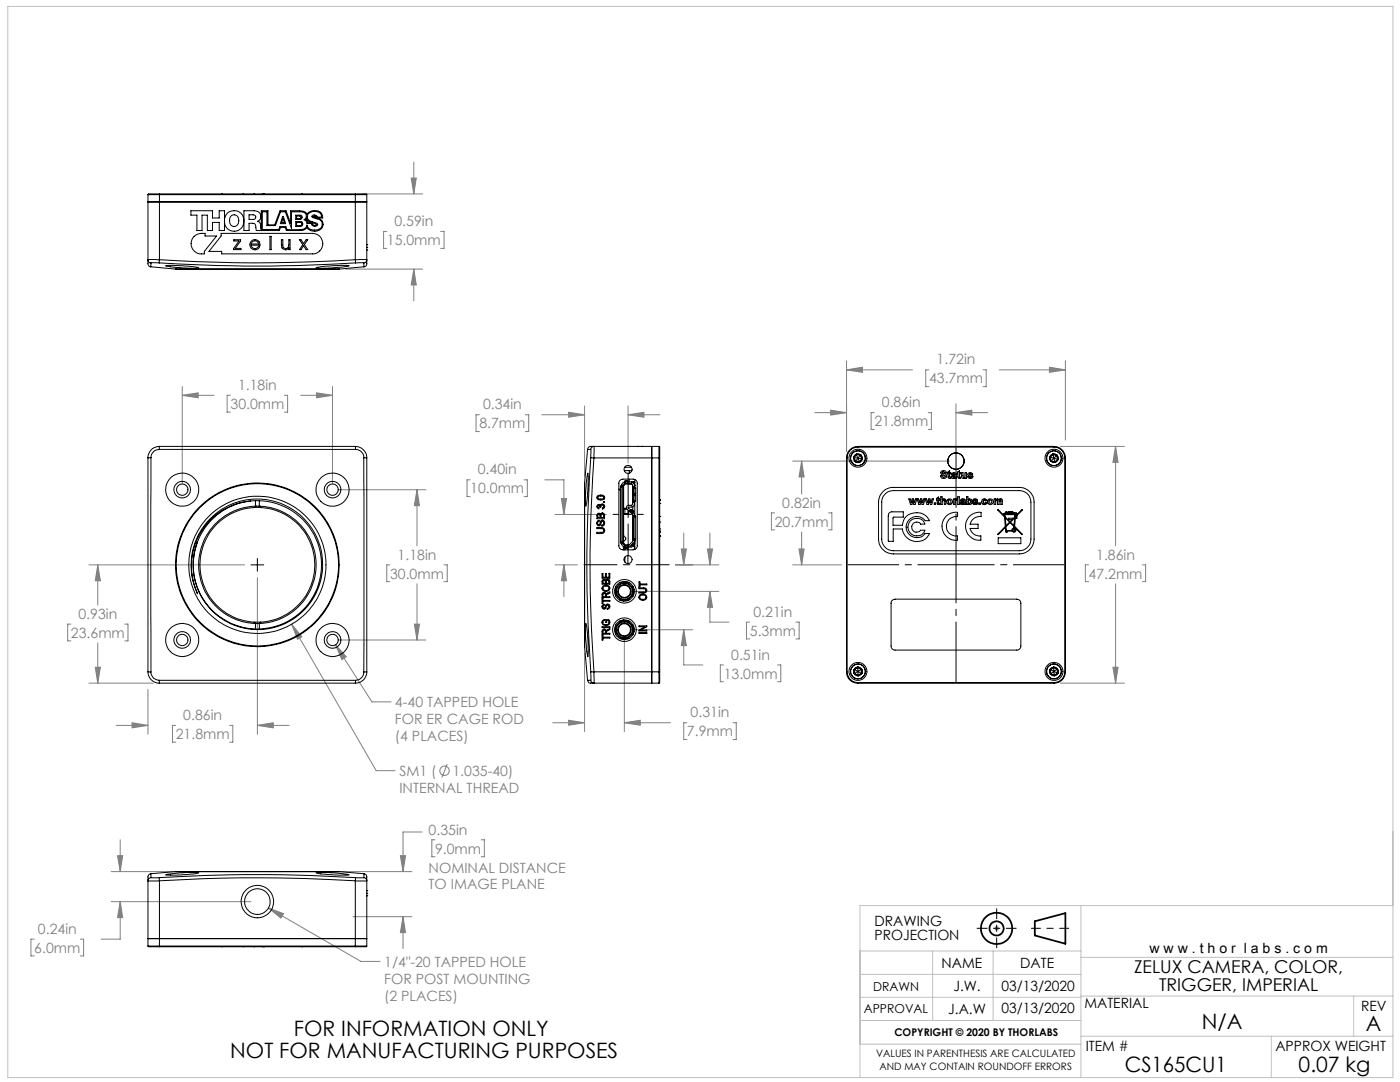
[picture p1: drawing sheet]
<svg xmlns="http://www.w3.org/2000/svg" width="279mm" height="216mm" viewBox="0 0 279 216" stroke-linecap="round" stroke-linejoin="round" font-family="sans-serif">
<g fill="none" stroke="#000" stroke-width=".35">
<path d="M206.5 183.8l6.1-1.6v6.1l-6.1-1.6z"/>
<circle cx="198.9" cy="185.2" r="3.1"/>
<circle cx="198.9" cy="185.2" r="1.4"/>
</g>
<g fill="none" stroke="#808080" stroke-width=".2">
<path d="M72.2 38.7h12.1M82.1 35.5h1l-.5 3.2zM82.6 32.3v6.4M69 53.7h15.3M77.2 46.2h-.6v3.4h.6M82.6 53.7l.5 3.2h-1zM82.6 53.7v6.3M87.9 46.2h.7v3.4h-.7M36.4 78.9l3.1-.5v1zM36.4 78.9h6.3M36.4 77.1v19.3M46 78.9h-.7v3.3h.7"/>
<path d="M56.8 78.9h.6v3.3h-.6M60 78.9h6.4M63.2 78.4l3.2 .5-3.2 .5zM66.4 77.1v19.3M168.9 73.8l3.2-.5v1zM168.9 73.8h13.2M168.9 72v18.1M185.4 73.8h-.7v3.4h.7M196.2 73.8h.6v3.4h-.6M199.4 73.8h13.2M209.4 73.3l3.2 .5-3.2 .5zM212.6 72v15.8"/>
<path d="M67.6 97.7h17.4M83.2 97.7l.5 3.2h-1zM83.2 97.7v11.2M93.8 95.7h-.6v3.4h.6M95.7 82.8h-.7v3.3h.7M104.6 95.7h.6v3.4h-.6M104.8 82.8h.7v3.3h-.7M108.1 82.8h8.6M108.7 95.7h3.8v7M112 99.5h1.1l-.6 3.2zM113.5 82.3l3.2 .5-3.2 .5zM116.7 81v14.1"/>
<path d="M125.3 82.8l3.2-.5v1zM125.3 82.8h6.4M125.3 81v11.4M158.2 92h31.3M160 92l.5 3.2h-1zM160 92v6.6M162.6 82.3h6.3M165.8 81.8l3.1 .5-3.1 .5zM174.5 82.3h-.7v3.4h.7M185.2 82.3h.7v3.4h-.7M190.8 82.3h6.3M190.8 80.6v10.1"/>
<path d="M190.8 82.3l3.2-.5v1zM211.6 89.1h12.8M222.6 89.1v19.8M222.6 89.1l.5 3.2h-1zM17.7 112.7h31.1M19.5 112.7l.5 3.2h-1zM19.5 112.7v8M51.4 115.3v31.2M77.8 112.7h-.6v3.4h.6M83.2 116.5v11.2M88.6 112.7h.7v3.4h-.7M110.8 112.7h4.5"/>
<path d="M110.8 102.7h10.2M112.5 112.7l.6 3.2h-1.1zM112.5 112.7v6.4M125.9 118h17.6M134.8 112.7h8.7M136 109.5h1l-.5 3.2zM136.5 106.4v6.3M141.2 109.5h1l-.5 3.2zM141.7 118v6.1h3.8M141.7 106.4v6.3M141.7 118l.5 3.2h-1zM154.6 102.3h-.6v3.4h.6"/>
<path d="M158.2 112.7h9.8M159.5 109.5h1l-.5 3.2zM160 106.2v6.5M165.3 102.3h.7v3.4h-.7M217.2 112.7h-.6v3.4h.6M222.6 116.5v19.8M228 112.7h.6v3.4h-.6M14.1 124.5h-.6v3.4h.6M17.7 136.3h12.9M19 133.1h1l-.5 3.2zM19.5 128.3v8M24.9 124.5h.6v3.4h-.6"/>
<path d="M29.5 137.6v8.9M58.2 124.6l2.1 2.5-.9 .5zM58.2 124.6l16.9 29.2h3.8M67 128.7l2.1 2.4-.9 .5zM67 128.7l7.2 11.4h3.8M67.6 127.7h17.4M82.7 124.5h1l-.5 3.2zM116.7 130.3v15.7M124.6 126.9v19.1M125.9 125.7h12.4M136.5 125.7v7h3.8M136.5 125.7l.5 3.1h-1z"/>
<path d="M144.4 132.7h-.6v3.3h.6M149.6 124.1h-.6v3.4h.6M155.2 132.7h.6v3.3h-.6M158.8 124.1h.7v3.4h-.7M211.6 136.3h12.8M222.1 133.1h1l-.5 3.2zM23.2 144.7h6.3M26.4 144.2l3.1 .5-3.1 .5zM35.1 144.7h-.7v3.4h.7M45.8 144.7h.7v3.4h-.7M51.4 144.7l3.1-.5v1zM51.4 144.7h6.3"/>
<path d="M89.3 152.5l-1.1 2.7M110.3 144.2h6.4M113.5 143.7l3.2 .5-3.2 .5zM124.6 144.2h9.2M124.6 144.2l3.2-.5v1zM137.1 144.2h-.6v3.4h.6M146.3 144.2h.6v3.4h-.6M22.2 173.9h14.2M22.2 179.9h27.9M23.5 170.7h1l-.5 3.2zM24 179.9l.5 3.2h-1zM24 179.9v7.5h-3.8"/>
<path d="M24 167.6v6.3M66.3 173.9h15.9M79.9 170.7h1l-.5 3.2zM84.2 166h-3.8v7.9M86.8 167.6h-.6v3.4h.6M96 167.6h.7v3.4h-.7M6.8 187.4h-.6v3.3h.6M16 187.4h.7v3.3h-.7M53.6 181.2l3 1.1-.5 .9zM53.6 181.2l18.4 10.6h3.8M70.4 182.9h11.8M80.4 182.9v6.4"/>
<path d="M80.4 182.9l.5 3.2h-1zM198.4 185.2h1M198.5 184.9l.7 .7M198.9 184.7v1M199.2 184.9l-.7 .7"/>
<circle cx="88.7" cy="153.8" r=".94"/>
</g>
<path d="M205.8 185.2h7.5" fill="none" stroke="#000" stroke-width=".2" stroke-dasharray="15.2 1.3 1.3 1.3" stroke-dashoffset="13.4"/>
<path d="M195 185.2h7.8M198.9 181.3v7.8" fill="none" stroke="#000" stroke-width=".2" stroke-dasharray="15.2 1.3 1.3 1.3" stroke-dashoffset="13.2"/>
<g fill="none" stroke="#c0c0c0" stroke-width=".2">
<path d="M1.6 1.3h276.4v213.7h-276.4zM171.6 189.8h44.1M171.6 199h44.1M171.6 194.4h44.1M186.1 189.8v13.8M198.2 189.8v13.8M215.7 198.8h62.3M215.7 180.7v34.3M215.7 191h62.3M270.2 198.8v8M278 180.7h-106.4v34.3M171.6 203.6h44.1"/>
<path d="M171.6 208.4h44.1M215.7 206.8h62.3M253.7 206.8v8.2"/>
</g>
<path d="M133.5 112.7h-17" fill="none" stroke="#000" stroke-width=".2" stroke-dasharray="15.2 1.3 1.3 1.3" stroke-dashoffset="8.6"/>
<path d="M125.4 94.4v16.5" fill="none" stroke="#000" stroke-width=".2" stroke-dasharray="15.2 1.3 1.3 1.3" stroke-dashoffset="8.9"/>
<path d="M128.4 102.6h-6.1" fill="none" stroke="#000" stroke-width=".2" stroke-dasharray="15.2 1.3 1.3 1.3" stroke-dashoffset="14.1"/>
<path d="M212.4 112.7h-43.2" fill="none" stroke="#000" stroke-width=".2" stroke-dasharray="15.2 1.3 1.3 1.3" stroke-dashoffset="5.1"/>
<path d="M190.8 89.4v46.6" fill="none" stroke="#000" stroke-width=".2" stroke-dasharray="15.2 1.3 1.3 1.3" stroke-dashoffset="3.3"/>
<path d="M50.1 112.7h2.5M51.4 111.4v2.6" fill="none" stroke="#000" stroke-width=".2"/>
<path d="M36.4 78.9l3.1-.5v1zM63.2 78.4l3.2 .5-3.2 .5zM83.2 97.7l.5 3.2h-1zM82.7 124.5h1l-.5 3.2zM51.4 144.7l3.1-.5v1zM26.4 144.2l3.1 .5-3.1 .5zM19.5 112.7l.5 3.2h-1zM19 133.1h1l-.5 3.2zM67 128.7l1.2 2.9 .9-.5zM58.2 124.6l1.2 3 .9-.5zM82.1 35.5h1l-.5 3.2zM82.6 53.7l.5 3.2h-1zM112.5 112.7l.6 3.2h-1.1zM112 99.5h1.1l-.6 3.2zM113.5 82.3l3.2 .5-3.2 .5zM125.3 82.8l3.2-.5v1zM136 109.5h1l-.5 3.2zM136.5 125.7l.5 3.1h-1zM141.2 109.5h1l-.5 3.2zM141.7 118l.5 3.2h-1zM113.5 143.7l3.2 .5-3.2 .5zM124.6 144.2l3.2-.5v1zM168.9 73.8l3.2-.5v1zM209.4 73.3l3.2 .5-3.2 .5zM222.6 89.1l.5 3.2h-1zM222.1 133.1h1l-.5 3.2zM190.8 82.3l3.2-.5v1zM165.8 81.8l3.1 .5-3.1 .5zM160 92l.5 3.2h-1zM159.5 109.5h1l-.5 3.2zM23.5 170.7h1l-.5 3.2zM24 179.9l.5 3.2h-1zM53.6 181.2l2.5 2 .5-.9zM80.4 182.9l.5 3.2h-1zM79.9 170.7h1l-.5 3.2z" fill="#808080"/>
<g fill="none" stroke="#000" stroke-width=".2">
<path d="M29.5 38.8h43.7M29.5 38.8v13M31.8 38.7h-2.2l-.1 .1M31.8 38.7v13.1M31.8 38.7h39.1M44.2 38.7h.1M48.5 38.7h.1M50.7 38.7h.1M52.4 38.7h.1M52.6 38.7h.1M60.2 38.7h.1M70.9 38.7h2.2l.1 .1"/>
<path d="M70.9 38.7v13.1M73.2 38.8v13M29.5 51.8v.8a.61 .61 0 0 0 .6 .6M29.5 40.3h2.3zM29.5 51.8h2.3M29.5 51.8a.6 .6 0 0 0 .6 .7M30.1 53.2l4.9 .5M30.1 52.5h1.7M30.1 52.5v.7M31.8 52.5a302.2 302.2 0 0 0 39.1 0M31.8 51.8a300.7 300.7 0 0 0 39.1 0M31.8 51.8v.7"/>
<path d="M31.8 40.3h39.1M33.1 53h2.8a11.2 11.2 0 0 1 3.8 .5h-2.9zM35 53.7h32.7M38.1 42.1h4.3v1.4h1.3v-1.4h1.1v3.9h-1.1v-1.6h-1.3v1.6h-1v-3.1h-1.1v3.1h-1v-3.1h-1.2zM38.7 47.2l.6-.4 .9-.2h.7v.5h2.3l-2.4 3.1v.5a2.1 2.1 0 0 1-2.4-1 2.1 2.1 0 0 1 .3-2.5zM44.1 46.6h18.3a2.05 2.05 0 0 1 2 2 2.05 2.05 0 0 1-2 2.1h-18.2v-.5h-2.5l2.4-3.1zM46.2 43a1.16 1.16 0 0 1 1.5 .7 1.16 1.16 0 0 1-.7 1.5 1.2 1.2 0 0 1-1.2-.9 1.2 1.2 0 0 1 .4-1.3zM46.7 47.8h1.3v.3l-1 1.5h1.1v.2h-1.5v-.2l1.1-1.5h-1zM48.7 42.1h2a1.13 1.13 0 0 1 1.3 .7 1.13 1.13 0 0 1-.6 1.4 1.4 1.4 0 0 1 .7 1.4v.2v-3.7h1.4v2.8h1.3l1.1-2.8h1.2l.9 2.4v-2.4h1.7a1.44 1.44 0 0 1 1.6 .7 1.9 1.9 0 0 1 2.9-.1l.2 .8h-1.1a1.31 1.31 0 0 1 1.2 1.4 1.31 1.31 0 0 1-1.3 1.2 1.8 1.8 0 0 1-2-.7l-.6 .5-.5 .1h-3l-.2-.6h-.9l-.3 .6h-4.5l-.1-.4a.86 .86 0 0 0-.6-1h-.8v1.4h-1zM49.7 42.9h.8a.46 .46 0 0 1 .5 .4 .46 .46 0 0 1-.4 .5h-.9zM50.2 48a1.02 1.02 0 0 1 1.2-.1 1.02 1.02 0 0 1 .5 1h-1.8a.76 .76 0 0 0 .7 .7 .76 .76 0 0 0 .8-.4h.2a1.01 1.01 0 0 1-1.5 .5 1.01 1.01 0 0 1-.1-1.7zM50.3 48.3a.77 .77 0 0 1 .8-.2 .77 .77 0 0 1 .5 .6h-1.5z"/>
<path d="M51.4 44.2h.1M52.4 42.3h.9v2.7h1.7l1-2.7h.9l1.3 3.3v-3.3h1.6a.93 .93 0 0 1 1.1 .2 .93 .93 0 0 1 .1 1.1l-.3 .3 .4 .3 .2 .4h.9a.61 .61 0 0 0 .5 .6 .61 .61 0 0 0 .7-.5l-.3-.2a2.1 2.1 0 0 1-1.7-1 1.33 1.33 0 0 1 2-1.2l.6 .4 .2 .6h-.9a.53 .53 0 0 0-.5-.4 .53 .53 0 0 0-.5 .4l.3 .2a2.1 2.1 0 0 1 1.7 .9 1.34 1.34 0 0 1-1.8 1.5l-.8-.3-.4-.7-.4 .6-1 .3h-2.6l-.3-.6h-1.1l-.3 .6h-3.2zM53.9 47.2h.2v2.6h-.2zM56.2 47.8h.2v1.1a.61 .61 0 0 0 .6 .7 .61 .61 0 0 0 .6-.7v-1.1h.3v2h-.3v-.3a.83 .83 0 0 1-.9 .3 .83 .83 0 0 1-.5-.9zM56.4 43.2h.2l.4 1.4h-1zM56.5 43.6l.2 .8h-.5zM57.6 49.5h.1M59 44.2h.9a.49 .49 0 0 1 .5 .5 .49 .49 0 0 1-.5 .5h-.9zM59 42.9h.9a.42 .42 0 0 1 .4 .5 .42 .42 0 0 1-.4 .4h-.9zM59.2 43.1h.6a.25 .25 0 0 1 .3 .3 .25 .25 0 0 1-.3 .2h-.6zM59.2 44.4h.7a.32 .32 0 0 1 .4 .3 .32 .32 0 0 1-.4 .3h-.7zM59.8 47.8h.3l.5 .8 .5-.8h.3l-.7 1 .7 1h-.3l-.5-.8-.5 .8h-.3l.6-1z"/>
<path d="M61.2 43.5l.4 .6 .7 .3h-.9l-.4-.5zM62.3 44.4l.8 .4a.48 .48 0 0 1-.5 .1 .48 .48 0 0 1-.3-.5zM62.5 43.2l.1-.1a.31 .31 0 0 1 .3 0 .31 .31 0 0 1 .2 .4zM63.1 53.4l3.3-.4h3.3l-2.6 .4a11.4 11.4 0 0 1-4 0zM70.9 51.8v.7M70.9 51.8h2.3M70.9 40.3h2.3zM70.9 52.5h1.7M72.6 52.5v.7M72.6 53.2l-4.9 .5M73.2 51.8v.7a.58 .58 0 0 1-.6 .7M73.2 49.9h.1"/>
<path d="M73.2 48.8h.1M73.2 49.4h.1M73.2 51.8a.6 .6 0 0 1-.6 .7M29.5 91.4v42.7M30.1 91.3l-.6 .1M30.1 91.3v42.8M31.8 89.7h39.1M31.8 89.7a1.61 1.61 0 0 0-1.7 1.6M31.8 89.1v.6M31.8 89.1h39.1M31.8 89.1a2.28 2.28 0 0 0-2.3 2.3M50 100a12.8 12.8 0 0 1 14.1 13.4 12.8 12.8 0 0 1-15.4 11.8 12.8 12.8 0 0 1-9.3-17.1"/>
<path d="M51 99.9v1.1M51.8 99.9v1.1M70.9 89.1v.6M70.9 89.1a2.34 2.34 0 0 1 2.3 2.3M70.9 89.7a1.62 1.62 0 0 1 1.7 1.6M72.6 91.3v42.8M72.6 91.3l.6 .1M73.2 91.4v42.7M116.7 96.4v16.3M117.3 89.7h.6M117.3 89.7l-.6 6.7M117.3 94.4v2.9a10.6 10.6 0 0 1-.4 3.7v-2.9z"/>
<path d="M117.9 91.3a291.6 291.6 0 0 0 0 42.8M117.9 91.3l.6 .1M117.9 89.7v1.6M118.5 89.1h-.4a.68 .68 0 0 0-.8 .6M118.5 91.4a289.8 289.8 0 0 0 0 42.7M118.5 89.1v2.3M118.5 89.1a.67 .67 0 0 0-.6 .6M118.5 91.4h13.2M118.5 89.1h13M119.2 99a.83 .83 0 0 1 .8-.3 .83 .83 0 0 1 .6 .7 .96 .96 0 0 1-1.5 0zM119.3 99.1h.2a.84 .84 0 0 1 1 .2 .69 .69 0 0 1-1.2-.1zM123.5 97.6l.3 .3"/>
<path d="M123.7 95.9l.6-.3h2.1a.84 .84 0 0 1 .8 .8v12.5a.78 .78 0 0 1-.8 .8h-2.1a.84 .84 0 0 1-.8-.8v-12.6zM123.8 97.2v11M123.8 97.2h.3M124.1 96.8l-.1 .1M124.1 96.8h.1M124.1 96.8h.3M124.1 97.2v11M124.2 96.9l-.1 .3M124.4 96.9v11.5M124.4 96.8v.1h-.5l-.1 .3M124.4 96.8h.1M124.4 96.8v11.7"/>
<path d="M124.5 96.7l-.1 .2M124.5 96.7v4.7M124.6 93.9h1.5M124.7 93.2h1.3M124.7 96.4v.1M124.7 96.5h1.3l.2 .2 .1 1.9M124.7 96.5l-.3 .3M124.7 96.2a.66 .66 0 0 0-.6 .6M124.7 96.6l-.2 .1M124.7 96.4h.6M124.9 96.1l-.2 .2M124.9 95.9l-.2 .1v.4"/>
<path d="M124.9 96.1h.2M124.9 95.9v.2M124.9 95.9h.2M125.1 96.1l.2 .2M125.1 95.9l.2 .1v.4M125.1 95.9v.2M125.3 96.4v.1M125.3 96.2h1.1M125.4 89.1h.1M125.6 93.9v.5M125.6 95.6v.6M125.6 96.5v.1"/>
<path d="M125.9 96.6l.4 .2M126 96.2a.74 .74 0 0 1 .6 1M126.3 98.6h.1M126.3 98.7h.1M126.3 98.7v1.9l-.3 .2h-.5a.47 .47 0 0 0-.4 .3 .47 .47 0 0 0 .1 .5l.4 .4M126.3 98.6v.1M126.3 98.7h.5l.1 .2M126.3 97.3h.5l.1 .1M126.3 97.3v1.3M126.3 98.7v1.4M126.4 96.2h.3M126.4 96.2v.1"/>
<path d="M126.5 98.7v.2M126.5 97.3v.1M126.5 98.5v.1M126.5 99.9v.2M126.5 98.5h.4M126.5 97.4v1.1M126.5 98.9v1M126.5 98.9h.4M126.5 99.9h.4M126.5 97.4h.4M126.6 97.2h-.3v.1M126.6 98.6v.1"/>
<path d="M126.6 97.2h.1M126.6 97h.1M126.7 95.7v1.6l-.1-.1M126.7 96.8l-.1 .2M126.7 96.2l-.2 .2M126.7 96.7l-.1 .1M126.7 98.6v.1M126.9 98.5l-.1 .1h-.5M126.9 99.9l-.1 .2h-.5M126.9 97.4v1.1M126.9 98.9v1M127.2 89.1h.1"/>
<path d="M128.1 89.1h.1M130.1 89.1v45M130.1 90.7h.1M131.5 89.1v47.2M131.5 89.1l.2 .1v2.2M131.7 99.8h.1M131.7 91.4v42.7M168.9 91.4h.2M168.9 91.4v42.7M169.1 91.4v42.7M170.4 91.3l.1 .6 .2 .2M170.4 91.3v.1"/>
<path d="M170.4 91.4l.1 .1M170.4 91.2v.1M170.4 91.2l.1 .1M170.5 91.5l.2 .4M170.5 91.3l.7 .1M170.5 91.3l-.1 .1M170.5 91.2h-.1M170.6 92l.1 .1M170.6 92h.1M170.7 92.1l.3 .2h.6M170.7 92.1h.1M170.7 91.9l-.1 .1"/>
<path d="M170.7 92l.1 .1M170.8 90.8l-.3 .4M170.8 90.7v.1M170.8 90.7h.1M170.9 92.1l.5 .1M170.9 90.6h.4l.5 .1M170.9 90.6l-.4 .4-.1 .3M170.9 90.6h.1M170.9 90.6l-.1 .1M170.9 92.1h-.1M170.9 90.7l.3 .7M171 90.6l.1 .1"/>
<path d="M171 90.6l-.1 .1M171.1 90.7l.5 .1M171.2 89.2a2.16 2.16 0 0 0-2.1 2.2M171.2 89.1a2.28 2.28 0 0 0-2.3 2.3M171.2 91.4l.8 .1M171.2 91.4l.3 .7M171.2 91.4l-.5 .6M171.2 89.1h39.1M171.2 89.2h39.1M171.2 89.1v.1M171.4 92.2h.1M171.4 92.2l.2 .1"/>
<path d="M171.5 92.1h.1M171.5 92.1l-.1 .1M171.6 92.1v.2M171.6 92.1h.1M171.7 90.7h.1M171.7 90.7l-.1 .1M171.7 90.7v.1M171.7 90.8l-.5 .6M171.7 90.8h.1M171.8 90.7l.2 .4 .1 .4M171.8 90.7v.1M171.8 90.9l.2 .5"/>
<path d="M171.8 90.8v.1M171.9 91.7l-.3 .4M172 91.4h.1M172 91.5v.1M172 91.6l-.1 .1M172 91.4l.1 .1M172 91.4v.1M172.1 91.5l-.2 .5-.3 .3M172.1 91.5l-.1 .1M176.1 98.2l.6-.5 1.2-.4h25.5a2.94 2.94 0 0 1 3 2.9v7.4a3 3 0 0 1-3 2.9h-25.1a3 3 0 0 1-3-2.9v-7.4l.3-1.3zM176.5 98.7a2.08 2.08 0 0 1 1.8-.8h25.1a2.27 2.27 0 0 1 2.3 2.3v7.4a2.33 2.33 0 0 1-2.3 2.3h-25.1a2.33 2.33 0 0 1-2.3-2.3v-7.4a2.08 2.08 0 0 1 .5-1.5zM179 89.1h.1"/>
<path d="M181.4 99.6h.2l.3 .7 .1-.7h.3l.2 .7 .2-.7h.6l.2 .7 .2-.7h.3l.1 .7 .3-.7h.5l.2 .7 .2-.7h.3l.2 .7 .2-.7h.3l-.4 1h-.2l-.2-.7-.2 .7h-.3l-.4-1-.3 1h-.3l-.2-.7-.2 .7h-.2l-.4-1-.4 1h-.2l-.2-.7-.2 .7h-.3zM187 99.3l.3-.1v.4h.2v.2h-.2v.6h.2l.1 .2-.3 .1-.3-.2v-.7h-.1zM187.7 99.1h.3v.6a.39 .39 0 0 1 .5-.1 .39 .39 0 0 1 .2 .4v.6h-.2l-.1-.8a.25 .25 0 0 0-.3 0 .25 .25 0 0 0-.1 .3v.5h-.3zM187.9 94.1a.62 .62 0 0 1 1 .3h-.3a.25 .25 0 0 0-.3-.2 .25 .25 0 0 0-.2 .2 .61 .61 0 0 1 .7 .3 .61 .61 0 0 1-.1 .7h-.7l-.3-.5h.3a.3 .3 0 0 0 .3 .4 .3 .3 0 0 0 .3-.4 .73 .73 0 0 1-.8-.7zM189.2 94.1l.3-.2v.4h.3v.2h-.3v.7h.2l.1 .2a.34 .34 0 0 1-.5 0 .34 .34 0 0 1-.1-.4v-.5h-.1zM190.2 95l.3-.1v.1a.19 .19 0 0 1-.1 .3 .19 .19 0 0 1-.3-.2zM190.3 99.6h.3v.1l.2-.1h.2l-.1 .2-.3 .1v.7h-.3zM190.5 94.7v-.2l-.6 .1a.47 .47 0 0 1 .5-.3 .47 .47 0 0 1 .4 .5l.1 .7-.3-.1M190.5 94.7a.47 .47 0 0 0-.5 .1 .47 .47 0 0 0-.1 .6l.5 .1 .2-.2M190.5 94.7h.1M190.5 94.9v.1M190.6 95.3v.1"/>
<path d="M191.1 99.1h.4v1.5h-.4zM191.2 94.1l.3-.2v.4h.2v.2h-.2v.7h.2v.2a.34 .34 0 0 1-.4 0 .34 .34 0 0 1-.1-.4v-.5h-.2zM191.8 99.7v-.1a.46 .46 0 0 1 .5-.1 .46 .46 0 0 1 .3 .5l.1 .6-.3-.1a.37 .37 0 0 1-.7 .1 .37 .37 0 0 1 .4-.6l.2-.2h-.2l-.2 .1-.2-.1zM191.9 94.3h.3l.1 .9 .3-.1v-.8h.3v1.2h-.3v-.2a.36 .36 0 0 1-.5 .1 .36 .36 0 0 1-.2-.4zM192.9 99.1h.3v.6a.49 .49 0 0 1 .8 .4 .49 .49 0 0 1-.8 .4v.1h-.3zM193.3 94.4a.6 .6 0 0 1 .8 .2l-.6-.1v.2a.51 .51 0 0 1 .6 .7 .63 .63 0 0 1-1-.3l.8 .1-.7-.3zM193.3 99.8a.3 .3 0 0 1 .4 .3 .3 .3 0 0 1-.4 .3zM194.2 99.6h.6l.3 .2h-.6v.1a.59 .59 0 0 1 .6 .4 .53 .53 0 0 1-.5 .4 .53 .53 0 0 1-.5-.3l.3-.1 .3 .2 .1-.1-.1-.1a.41 .41 0 0 1-.5-.2 .41 .41 0 0 1 0-.5zM196 99.7l.6-.1 .3 .3h-.3a.22 .22 0 0 0-.2-.1 .22 .22 0 0 0-.2 .1 .33 .33 0 0 0 0 .4 .33 .33 0 0 0 .3 .1l.2-.1h.3a.57 .57 0 0 1-.9 .3 .57 .57 0 0 1-.1-.9zM198.4 99.6h.3v.1l.4-.1 .3 .1a.36 .36 0 0 1 .4-.2 .36 .36 0 0 1 .2 .5v.6h-.3v-.8a.18 .18 0 0 0-.2 0 .18 .18 0 0 0-.1 .2v.6h-.3l-.1-.8a.22 .22 0 0 0-.3 .1 .22 .22 0 0 0 0 .2v.5h-.3zM209.5 91.2v.4l.2 .4M209.5 91.2v.1"/>
<path d="M209.5 91.3h.1M209.6 91.3l.1 .6M209.6 91.1l-.1 .1M209.6 91.2l.7 .2M209.6 91.2l-.1 .1M209.6 91.1v.1M209.7 91.1h-.1M209.7 92l.4 .3h.4M209.7 91.9v.1M209.7 91.9h.1M209.7 92l.1 .1M209.7 91.9l.1 .1"/>
<path d="M209.8 92v.1M209.9 92l.5 .2M209.9 92l-.1 .1M210 90.7l-.3 .4M210 90.7h.1M210.1 90.6h.2M210.1 90.6h.6l.3 .2M210.1 90.6l-.4 .2-.2 .4M210.1 90.6l-.1 .1M210.1 90.7l.2 .7M210.3 90.6v.1M210.3 90.6l-.2 .1"/>
<path d="M210.3 90.7l.5 .1M210.3 91.4l.8 .3M210.3 91.4l.2 .8M210.3 91.4l-.5 .6M210.3 89.2a2.16 2.16 0 0 1 2.2 2.2M210.3 89.1a2.28 2.28 0 0 1 2.3 2.3M210.3 89.1v.1M210.4 92.2v.1M210.4 92.3h.1M210.5 92.2h.1M210.5 92.2l-.1 .1M210.6 92.2l-.1 .1"/>
<path d="M210.6 92.1v.1M210.8 90.8h.1M210.9 90.8h.1M210.9 90.8v.1M210.9 90.9l-.6 .5M210.9 90.9h.1M211 91l.1 .5M211 90.8v.1M211 90.8l.2 .4v.5M211 90.9v.1M211 91.8l-.4 .3M211.1 91.7v.1"/>
<path d="M211.1 91.5v.1M211.1 91.8h-.1M211.1 91.6l.1 .1M211.1 91.6v.1M211.2 91.7l-.3 .4-.4 .2M211.2 91.7l-.1 .1M212.5 91.4h.1M212.5 91.4v42.7M212.6 91.4v42.7M42 103.4a13 13 0 0 1 17.7-.9 13 13 0 0 1 2.3 17.5 13 13 0 0 1-17.2 3.8 12.9 12.9 0 0 1-6-13.8 12.9 12.9 0 0 1 11.2-10 13 13 0 0 0-10.6 18.5 13.3 13.3 0 0 1 2.6-15.1zM50.7 101.3a11.4 11.4 0 0 0-10.8 11.4 11.4 11.4 0 0 0 10.8 11.4M50.7 101.3h1.3"/>
<path d="M51 101a11.7 11.7 0 0 0-11.3 11.7 11.7 11.7 0 0 0 11.3 11.7M51 101h.1M51 101h.8M51 101l-.3 .3M51.8 101a11.7 11.7 0 0 1 11.3 11.7 11.7 11.7 0 0 1-11.3 11.7M51.8 101h.1M51.8 101l.2 .3M52 101.3a11.4 11.4 0 0 1 10.8 11.4 11.4 11.4 0 0 1-10.8 11.4M116.7 112.7v16.3M119.1 105.3a1.59 1.59 0 0 1 1.4 .1 .62 .62 0 0 1 .1 .7 .62 .62 0 0 1-.6 .4h-.9v-.3h.9a.39 .39 0 0 0 .5-.3 .39 .39 0 0 0-.5-.4h-.9zM119.2 104l.4-.2v.2a.31 .31 0 0 0-.4 .4 .31 .31 0 0 0 .5 .2 .57 .57 0 0 1 .2-.6 .57 .57 0 0 1 .6-.1 .66 .66 0 0 1-.4 1.1v-.2a.36 .36 0 0 0 .4-.4 .36 .36 0 0 0-.4-.3l-.1 .1a.54 .54 0 0 1-.1 .6 .54 .54 0 0 1-.6 0l-.2-.2zM119.2 102.5l.4-.1 .2 .2a.43 .43 0 0 1 .6-.2 .43 .43 0 0 1 .2 .5v.6h-1.5z"/>
<path d="M119.2 100.8l.4-.2 .2 .3a.48 .48 0 0 1 .8-.1 .48 .48 0 0 1-.4 .8v-.2a.3 .3 0 0 0 .3-.4 .3 .3 0 0 0-.4-.2 .3 .3 0 0 0-.2 .4l-.2-.2a.23 .23 0 0 0-.4 0 .23 .23 0 0 0 .2 .3v.2l-.4-.3zM119.3 102.7a.26 .26 0 0 1 .3-.1 .26 .26 0 0 1 .2 .3v.4h-.5zM120 102.7a.28 .28 0 0 1 .3-.1 .28 .28 0 0 1 .2 .3v.4h-.6zM120.2 114.4h.1v.8h.5v-.7h.2v.7h.5v-.8h.2v1h-1.5zM120.2 119.4h.1v.4h1.4v.2h-1.4v.4h-.1zM120.2 115.8l.2-.2 .5 .2a.44 .44 0 0 1 .5-.2 .44 .44 0 0 1 .3 .4v.6h-1.5zM120.3 118.3l.5-.1 .2 .4 .7-.5v.2l-.7 .5v.3h.7v.1h-1.5v-.7zM120.4 115.9a.26 .26 0 0 1 .3-.1 .26 .26 0 0 1 .1 .3v.3h-.5zM120.4 118.5h.4v.6h-.5zM120.4 116.9a.76 .76 0 0 1 .9-.1 .76 .76 0 0 1 .4 .8 .78 .78 0 0 1-.9 .4 .78 .78 0 0 1-.6-.8zM120.5 117.1a.56 .56 0 0 1 .7-.1 .56 .56 0 0 1 .2 .7 .56 .56 0 0 1-.8 .1 .56 .56 0 0 1-.1-.7zM120.5 100.1h.1v.2h-.1z"/>
<path d="M121.1 115.8a.3 .3 0 0 1 .4 .2v.4h-.5zM122.9 117.1v1.8M123.6 119.7h2M123.6 116.3h2M123.8 108.2l.1 .2h.5v.1M123.8 108.2h.3M124 108.4l.1 .1M124.1 108.5a.66 .66 0 0 0 .6 .6M124.1 108.5h.1M124.1 108.5h.3M124.1 108.2l.1 .2M124.4 119.7v.2"/>
<path d="M124.4 109.1v.6M124.4 108.5h.1M124.4 108.5l.3 .3M124.4 101.4v.1h.7M124.4 108.4l.1 .2M124.4 106.9h.1M124.4 116v.3M124.5 108.6l.2 .2M124.5 101.4l.6 .1M124.5 108.1h-.1M124.5 101.4h.6M124.5 102.6v4.3"/>
<path d="M124.5 108.1v.5M124.5 106.9l.4 .4v.3l-.4 .5M124.5 102.6h1M124.5 108.7h.1M124.5 109.1v.6M124.5 116v.3M124.6 108.7v.1M124.6 109.1v.6M124.6 111.3v.7M124.6 116v.3M124.7 109l.2 .2M124.7 109.3l.2 .1"/>
<path d="M124.7 108.8v.1M124.7 101.5v1.1M124.7 108.8h.1M124.7 108.9v.8M124.7 111.2v.9M124.7 116v.3M124.7 108.9h.6M124.7 108.8h.8M124.8 101.5h.1M124.8 102.5v.1M124.9 109.2h.2M124.9 109.4h.2"/>
<path d="M124.9 109.2v.2M125.1 109.2v.2M125.2 102.5v.1M125.3 109l-.2 .2M125.3 109.3l-.2 .1M125.3 108.8v.1M125.3 108.9v.8M125.3 110.8v1.7M125.3 116.1v.2M125.4 101.8v.7h-.9l-.1 .1M125.4 102.6h-.9M125.4 102.6h.1"/>
<path d="M125.4 101.8v.8M125.5 101.9v.7M125.6 102h.1M125.6 102l.6 .6M125.7 102l.5 .4M125.8 101.9h.1M125.8 101.7l.1 .1M125.8 101.7l-.2 .3M125.9 101.9l.1 .1M126 108.8h.1M126 102l.2 .1M126.2 101.7h.1"/>
<path d="M126.2 101.7h-.2l-.3 .3M126.2 102.4v.2M126.2 102.6l.1 .1v5.3l-.7 .7-.9 .1M126.2 101.7l-.3 .2M126.2 102.1l.1 .2M126.2 108.5l-.1 .2M126.2 101.7l-.2 .3M126.2 101.7l.2 .2M126.3 102.3l-.1 .1M126.3 101.1v.7M126.3 102.9h.5l.1 .2M126.3 107.7l.3 .1"/>
<path d="M126.3 100.1v.1h.3M126.3 108.5l.4 .6M126.3 108.5h.1M126.3 108.5l-.3 .3M126.3 118.3h.2M126.3 117.7h.2M126.3 102.9v4.8M126.3 117v2M126.4 101.9l.1 .2-.2 .2M126.4 102.2v.1M126.4 101.9l-.2 .2M126.4 102.3l.2 .5"/>
<path d="M126.4 102.3l-.2 .3M126.5 102.9v.2M126.5 108.9l-.5 .2h-.7M126.5 107.5v.2M126.5 103.1h.4M126.5 107.5h.4M126.5 103.1v4.4M126.6 102.8h-.3v.1M126.6 100.2l.1-.1v2.8l-.1-.1M126.6 107.8l.1 1.8M126.6 100.2a.77 .77 0 0 1-.6 1h-.6l.4 .5M126.6 107.9l-.1 .4-.7 .7-.4 .1"/>
<path d="M126.6 107.8h.1M126.6 109.1l.1 .1M126.6 107.8v.1M126.6 109v.7M126.6 107.8v.2M126.6 107.7v.1M126.6 107.9h.1M126.7 108.5v.1M126.9 107.5l-.1 .2h-.5M126.9 103.1v4.4M127.5 117.3h.9a.53 .53 0 0 1 .7 .5 .53 .53 0 0 1-.7 .5h-.9v-.2h.9a.35 .35 0 0 0 .5-.3 .35 .35 0 0 0-.5-.3h-.9zM127.5 116.1h.2v.4h1.4v.2h-1.4v.4h-.2z"/>
<path d="M127.6 118.8a.76 .76 0 0 1 1-.2 .76 .76 0 0 1 .3 1 .77 .77 0 0 1-1 .1 .77 .77 0 0 1-.3-.9zM127.7 118.9a.67 .67 0 0 1 .7-.2 .67 .67 0 0 1 .5 .6 .61 .61 0 0 1-.7 .3 .61 .61 0 0 1-.5-.7zM131.7 106.2h.1M131.7 104.2h.1M131.7 103h.1M131.7 107h.1M131.7 100.4h.1M131.7 100.5h.1M131.7 105.6h.1M131.7 106h.1M177.5 102.3l.5-.2h2.3v1.1h-2l-.1 .2v1.4h1.9a2.85 2.85 0 0 1 2.1-2.4 2.85 2.85 0 0 1 3 1.1l.3 .4h-.9a2.11 2.11 0 0 0-3-.4 2.11 2.11 0 0 0-.1 3.1 2.11 2.11 0 0 0 3.1-.1h.9a2.89 2.89 0 0 1-3 1.5 2.89 2.89 0 0 1-2.4-2.4h-1.8v2.4h-1v-5zM178 119.8l.6-.2h24.3a.84 .84 0 0 1 .8 .8v8.5a.78 .78 0 0 1-.8 .8h-24.3a.78 .78 0 0 1-.8-.8v-8.7z"/>
<path d="M181.6 104a1.74 1.74 0 0 1 3 .6h-.8a1 1 0 0 0-1.5-.2 1 1 0 0 0 0 1.5 1 1 0 0 0 1.4-.1h.9a1.76 1.76 0 0 1-2.6 .9 1.76 1.76 0 0 1-.4-2.7zM186.4 100.4h.3v.2h-.3zM188.8 103l1-.6 .9-.2h.4v.9a1.94 1.94 0 0 0-2.2 1.9 1.94 1.94 0 0 0 2.2 1.9v.9a2.79 2.79 0 0 1-2.9-1.6 2.79 2.79 0 0 1 .6-3.2zM193.5 103l1-.6 .9-.2h.4v.9a1.96 1.96 0 0 0-2.2 1.5h1.6v.8h-1.6a1.93 1.93 0 0 0 2.2 1.5v.9a2.79 2.79 0 0 1-2.9-1.6 2.79 2.79 0 0 1 .6-3.2zM195.4 100.4h.3v.2h-.3zM199.1 101.8l.1-.1 1.2 1.3v-.3h-.2l.2-.2a.82 .82 0 0 1 .9-.3l.7-.1 .6 .3a.19 .19 0 0 1 .3 0 .19 .19 0 0 1 0 .2 .19 .19 0 0 1-.2 .1v.2l1.2-1.2 .1 .1-1.1 1.1 .1 .5h-.4l-.1 1.6 1.5 1.6-.1 .1-1.4-1.5v.2a.41 .41 0 0 1 .2 .6 .41 .41 0 0 1-.7 0h-1v.2h-.2l-.1-1-1.5 1.5-.1-.1 1.5-1.5-.1-1.9zM199.2 107.3h4.5v1.2h-4.5zM200.6 102.5l.1-.1zM200.6 102.7h2l-.1 .5-.4 .3v-.1h-.8v.3h.7l-.4 .4-1-1zM200.6 103.3l.9 .9-.7 .7zM200.9 102.3l1.1 .1 .1-.1 .5 .3h-1.7zM200.9 102.2h.1"/>
<path d="M201.4 102.2l.5 .1zM201.6 104.3l.8 .8-.1 .3-.3 .1v.4h-1.2v-.8zM201.6 104.2l.9-.8-.1 1.5zM202.5 103.4h.1M202.5 102.9h.1M202.6 103.2l.2-.2v.3zM29.5 134.1h.6M29.5 134.1a2.26 2.26 0 0 0 2.3 2.2M30.1 134.1a1.66 1.66 0 0 0 1.7 1.6M31.8 135.7h39.1M31.8 135.7v.6M31.8 136.3h39.1"/>
<path d="M50.7 124.1h1.3M50.7 124.1l.3 .3M51 124.4h.1M51 124.4h.8M51 124.4v1.1M51.8 124.4h.1M51.8 124.4v1.1M52 124.1l-.2 .3M70.9 135.7v.6M72.6 134.1a1.68 1.68 0 0 1-1.7 1.6M73.2 134.1h-.6M73.2 134.1a2.22 2.22 0 0 1-2.3 2.2"/>
<path d="M116.7 129l.6 6.7M116.9 124.4l.2 .9 .2 2.4v3.3l-.4-3.6zM117.3 135.7a.89 .89 0 0 0 1.2 .6M117.3 135.7h.6M117.9 134.1v1.6M117.9 135.7l.3 .5 .3 .1M118.5 134.1v2.2M118.5 134.1h-.6M118.5 134.1h13.2M118.5 136.3h13M120.2 126.7h.1v.4h1.4v.2h-1.4v.4h-.1zM120.2 125.1h1.5v.1h-1.5z"/>
<path d="M120.2 120.8l.4-.2v.2a.26 .26 0 0 0-.3 .3 .26 .26 0 0 0 .4 .1 .53 .53 0 0 1 .4-.6 .53 .53 0 0 1 .6 .3l-.2 .6-.3 .1v-.2a.33 .33 0 0 0 .4-.3 .33 .33 0 0 0-.3-.4 .33 .33 0 0 0-.3 .4 .45 .45 0 0 1-.7 .4 .45 .45 0 0 1-.1-.7zM120.2 125.7l.4-.2 .4 .4 .7-.5v.2l-.7 .5v.3h.7v.1h-1.5zM120.3 123.8l.3-.2v.2a.46 .46 0 0 0-.2 .7 .46 .46 0 0 0 .7 .1 .46 .46 0 0 0 .4-.3 .46 .46 0 0 0-.1-.5h-.3v.4h-.2v-.6h.6a.72 .72 0 0 1-.5 1.2 .72 .72 0 0 1-.7-1zM120.4 125.8h.4v.6h-.5zM122.7 125.6h.2M122.9 124.7v1.9M123.6 123.9h2M123.6 127.4h2M124.4 123.7v.2M124.4 127.4v.2M124.5 127.4v.2M126.3 126h.2"/>
<path d="M126.3 125.3h.2M126.3 124.7v1.9M127.5 126.2h1.6v.2h-1.6zM127.5 124.9h1.6v.2l-1.2 .6h1.2v.2h-1.6v-.2l1.2-.6h-1.2zM130.1 134.1v2.2zM131.7 134.1v2.1l-.2 .1M168.9 134.1a2.22 2.22 0 0 0 2.3 2.2M168.9 134.1h.2M169.1 134.1a2.16 2.16 0 0 0 2.1 2.1M170.5 134.4l.4 .4 .3 .1M170.5 134.4l.1 .1M170.5 133.6l-.1 .2 .1 .6"/>
<path d="M170.5 133.6v.1M170.5 134.3v.1M170.5 133.7h.1M170.5 134.3l.1 .1M170.5 133.7v.5M170.5 134.2v.1M170.5 133.6l.7 .4M170.6 134.5h.1M170.6 133.5l-.1 .1M170.6 133.5h.1M170.6 134.4v.1M170.6 134.5l.5 .2"/>
<path d="M171.1 133.2l-.5 .3M171.1 134.7v.1M171.1 134.8l.1 .1M171.1 133.2h.1M171.2 133.1l.5 .1 .3 .3M171.2 133.1l-.4 .1-.3 .4M171.2 133.1l-.1 .1M171.2 133.1l.1 .1M171.2 133.2v.8M171.2 134l-.6 .4M171.2 134v.8M171.2 134l.7 .3"/>
<path d="M171.2 136.3h39.1M171.2 134.8h-.1M171.2 134.8h.1M171.2 136.2h39.1M171.2 136.2v.1M171.3 133.2h.1M171.3 134.8l-.1 .1M171.3 133.2h-.1M171.3 133.2l.5 .3M171.4 134.7l-.1 .1M171.8 134.4l-.4 .3M171.8 133.5h.1"/>
<path d="M171.8 134.4h.1M171.9 133.5h.1M171.9 133.6l-.7 .4M171.9 133.5v.1M171.9 133.6h.1M171.9 134.3v.1M171.9 133.7v.5M171.9 134.2l.1 .1M172 133.5l.1 .3-.1 .6M172 134.3v.1M172 133.5v.1M172 133.6l-.1 .1"/>
<path d="M172 134.4l-.4 .4-.4 .1M172 134.4h-.1M172 134.3h-.1M209.5 133.6v.6l.1 .3M209.5 133.6v.1M209.5 133.7l.1 .1M209.6 133.8l.1 .5M209.6 134.5l.5 .3h.3M209.6 134.5h.1M209.6 133.6h-.1M209.6 133.6h.1M209.6 134.4v.1"/>
<path d="M209.6 133.7l.7 .3M209.6 133.6v.1M209.6 133.7h-.1M209.6 134.4h.1M209.7 134.3l-.1 .1M209.7 134.4v.1M209.8 134.5l.5 .2M209.8 134.5h-.1M210.1 133.2l-.4 .4M210.1 133.2h.1M210.1 133.2h.2M210.3 133.1l-.6 .2-.2 .3"/>
<path d="M210.3 133.1l-.2 .1M210.3 133.1h.1M210.3 133.1l.4 .1 .3 .3M210.3 133.2v.8M210.3 134.7v.1M210.3 134.8h.1M210.3 134l.7 .3M210.3 134l-.6 .4M210.3 134l.1 .7M210.3 136.2v.1M210.4 133.1v.1M210.4 133.1l-.1 .1"/>
<path d="M210.4 133.2l.5 .2M210.4 134.7l.1 .1M210.4 134.7l-.1 .1M210.5 134.8h-.1M210.5 134.7v.1M210.9 133.4h.1M211 134.4l-.5 .3M211 133.4v.1M211 134.4h.1M211 133.5l-.7 .5M211 133.5l.1 .1M211 133.6l.1 .6"/>
<path d="M211 133.5l.2 .3-.1 .5M211 134.3v.1M211.1 133.6h-.1M211.1 134.2h.1M211.1 134.3l-.2 .4-.5 .1M211.1 134.2v.1M211.1 134.3l-.1 .1M211.1 134.2l-.1 .1M212.5 134.1a2.16 2.16 0 0 1-2.2 2.1M212.5 134.1h.1M212.6 134.1a2.22 2.22 0 0 1-2.3 2.2M29.5 175.8h2.3"/>
<path d="M29.5 175.8v13M30.1 174.3l-.5 .5-.1 1M30.1 174.3v.8M30.1 175.1h1.7M30.1 175.1a.67 .67 0 0 0-.6 .7M31.8 175.1a319.9 319.9 0 0 1 39.1 0M31.8 175.1v.7M31.8 175.8a310.5 310.5 0 0 1 39.1 0M31.8 175.8v13.1M33.1 174.6l4-.5h2.6a25.8 25.8 0 0 1-6.6 .5zM35 173.9h32.7M35 173.9l-4.9 .4"/>
<path d="M63.1 174.1l3.6 .1 3 .4h-2.6a12.6 12.6 0 0 1-4-.5zM67.7 173.9l4.9 .4M70.9 175.8h2.3M70.9 175.8v13.1M70.9 175.1v.7M70.9 175.1h1.7M72.6 175.1a.67 .67 0 0 1 .6 .7M72.6 174.3a.84 .84 0 0 1 .6 1.2v.3M72.6 174.3v.8M73.2 178.3h.1M73.2 178.8h.1M73.2 177.7h.1"/>
<path d="M73.2 175.8v13M29.5 187.3h2.3zM29.5 188.8h43.7M29.5 188.8l.1 .1h2.2M31.8 187.3h39.1M31.8 188.9h39.1M44.2 188.9h.1M48.5 188.9h.1M50.7 188.9h.1M52.4 188.9h.1M52.6 188.9h.1M60.2 188.9h.1"/>
<path d="M70.9 187.3h2.3zM73.2 188.8l-.1 .1h-2.2"/>
<circle cx="46.7" cy="44.1" r="2.03"/>
<circle cx="36.4" cy="97.7" r="3.3"/>
<circle cx="36.4" cy="97.7" r="1.14"/>
<circle cx="36.4" cy="97.7" r="1.66"/>
<circle cx="66.4" cy="97.7" r="1.13"/>
<circle cx="66.4" cy="97.7" r="1.65"/>
<circle cx="66.4" cy="97.7" r="3.3"/>
<circle cx="125.3" cy="93.7" r=".81"/>
<circle cx="171.2" cy="91.4" r="1.79"/>
<circle cx="171.2" cy="91.4" r="1.47"/>
<circle cx="190.8" cy="92" r="1.63"/>
<circle cx="190.8" cy="92" r="1.62"/>
<circle cx="210.3" cy="91.4" r="1.79"/>
<circle cx="210.3" cy="91.4" r="1.46"/>
<circle cx="51.4" cy="112.7" r="13.7"/>
<circle cx="51.4" cy="112.7" r="16.3"/>
<circle cx="51.4" cy="112.7" r="16.2"/>
<circle cx="124.6" cy="118" r="1.98"/>
<circle cx="124.6" cy="118" r="1.72"/>
<circle cx="124.6" cy="118" r="1.34"/>
<circle cx="124.6" cy="118" r="2.35"/>
<circle cx="124.6" cy="118" r="1.6"/>
<circle cx="124.6" cy="118" r="1.21"/>
<circle cx="125.3" cy="111.7" r=".81"/>
<circle cx="189.5" cy="100.1" r=".31"/>
<circle cx="189.5" cy="100.1" r=".58"/>
<circle cx="192.1" cy="100.3" r=".19"/>
<circle cx="197.6" cy="100.1" r=".3"/>
<circle cx="197.7" cy="100.1" r=".59"/>
<circle cx="202.4" cy="105.8" r=".21"/>
<circle cx="36.4" cy="127.7" r="1.14"/>
<circle cx="36.4" cy="127.7" r="3.3"/>
<circle cx="36.4" cy="127.7" r="1.66"/>
<circle cx="66.4" cy="127.7" r="1.13"/>
<circle cx="66.4" cy="127.7" r="1.65"/>
<circle cx="66.4" cy="127.7" r="3.3"/>
<circle cx="124.6" cy="125.7" r="1.72"/>
<circle cx="124.6" cy="125.7" r="2.36"/>
<circle cx="124.6" cy="125.7" r="1.97"/>
<circle cx="124.6" cy="125.7" r="1.34"/>
<circle cx="124.6" cy="125.7" r="1.2"/>
<circle cx="124.6" cy="125.7" r="1.6"/>
<circle cx="171.2" cy="134" r="1.79"/>
<circle cx="171.2" cy="134" r="1.47"/>
<circle cx="210.3" cy="134" r="1.79"/>
<circle cx="210.3" cy="134" r="1.47"/>
<circle cx="51.4" cy="179.9" r="3.2"/>
<circle cx="51.4" cy="179.9" r="2.55"/>
</g>
<g font-size="4.2">
<text x="58.6" y="206.8">FOR INFORMATION ONLY</text>
<text x="239.8" y="205.3">N/A</text>
<text x="272.6" y="205.8">A</text>
<text x="45.9" y="211">NOT FOR MANUFACTURING PURPOSES</text>
<text x="224.5" y="213.9">CS165CU1</text>
<text x="259.2" y="213.9">0.07 kg</text>
</g>
<g font-size="3.5">
<text x="226.3" y="194.2">ZELUX CAMERA, COLOR,</text>
<text x="231.3" y="197.7">TRIGGER, IMPERIAL</text>
</g>
<g font-size="2.8" fill="#808080">
<text x="78.7" y="45.1">0.59in</text>
<text x="77.2" y="48.9">15.0mm</text>
<text x="47.5" y="77.8">1.18in</text>
<text x="185.4" y="76.5">43.7mm</text>
<text x="186.9" y="72.7">1.72in</text>
<text x="46" y="81.6">30.0mm</text>
<text x="96.4" y="81.7">0.34in</text>
<text x="176" y="81.3">0.86in</text>
<text x="95.7" y="85.5">8.7mm</text>
<text x="174.5" y="85.1">21.8mm</text>
<text x="95.4" y="94.7">0.40in</text>
<text x="93.8" y="98.5">10.0mm</text>
<text x="156.1" y="101.3">0.82in</text>
<text x="154.6" y="105.1">20.7mm</text>
<text x="79.3" y="111.6">1.18in</text>
<text x="218.8" y="111.7">1.86in</text>
<text x="77.8" y="115.4">30.0mm</text>
<text x="217.3" y="115.4">47.2mm</text>
<text x="15.7" y="123.5">0.93in</text>
<text x="150.4" y="123.1">0.21in</text>
<text x="14.2" y="127.2">23.6mm</text>
<text x="145.9" y="131.6">0.51in</text>
<text x="149.6" y="126.9">5.3mm</text>
<text x="144.4" y="135.4">13.0mm</text>
<text x="36.6" y="143.7">0.86in</text>
<text x="78.8" y="141.1">4-40 TAPPED HOLE</text>
<text x="137.8" y="143.2">0.31in</text>
<text x="35.1" y="147.5">21.8mm</text>
<text x="78.8" y="144.5">FOR ER CAGE ROD</text>
<text x="78.8" y="147.9">(4 PLACES)</text>
<text x="137.1" y="147">7.9mm</text>
<text x="79.7" y="154.9">SM1 (</text>
<text x="90.3" y="154.9">1.035-40)</text>
<text x="79.7" y="158.2">INTERNAL THREAD</text>
<text x="85.5" y="166.5">0.35in</text>
<text x="86.8" y="170.3">9.0mm</text>
<text x="85.5" y="174.1">NOMINAL DISTANCE</text>
<text x="85.5" y="177.5">TO IMAGE PLANE</text>
<text x="6.8" y="190.1">6.0mm</text>
<text x="7.6" y="186.3">0.24in</text>
<text x="76.7" y="192.9">1/4&quot;-20 TAPPED HOLE</text>
<text x="76.7" y="196.3">FOR POST MOUNTING</text>
<text x="76.7" y="199.6">(2 PLACES)</text>
</g>
<g font-size="2.8">
<text x="174.5" y="184.8">DRAWING</text>
<text x="174.5" y="187.6">PROJECTION</text>
<text x="229.4" y="190.2">w w w . t h o r l a b s . c o m</text>
<text x="187.9" y="193.2">NAME</text>
<text x="190.3" y="197.7">J.W.</text>
<text x="199.9" y="197.7">03/13/2020</text>
<text x="203.6" y="193.2">DATE</text>
<text x="189.3" y="202.3">J.A.W</text>
<text x="199.9" y="202.2">03/13/2020</text>
<text x="216.4" y="201.2">MATERIAL</text>
<text x="271.6" y="201.8">REV</text>
<text x="216.7" y="209.7">ITEM #</text>
<text x="254.5" y="209.7">APPROX WEIGHT</text>
</g>
<g font-size="2.5">
<text x="174.2" y="197.7">DRAWN</text>
<text x="172.4" y="202.2">APPROVAL</text>
</g>
<text font-size="2.1" x="178.5" y="206.8">COPYRIGHT © 2020 BY THORLABS</text>
<g font-size="2">
<text x="174.8" y="211">VALUES IN PARENTHESIS ARE CALCULATED</text>
<text x="175.5" y="213.5">AND MAY CONTAIN ROUNDOFF ERRORS</text>
</g>
</svg>
